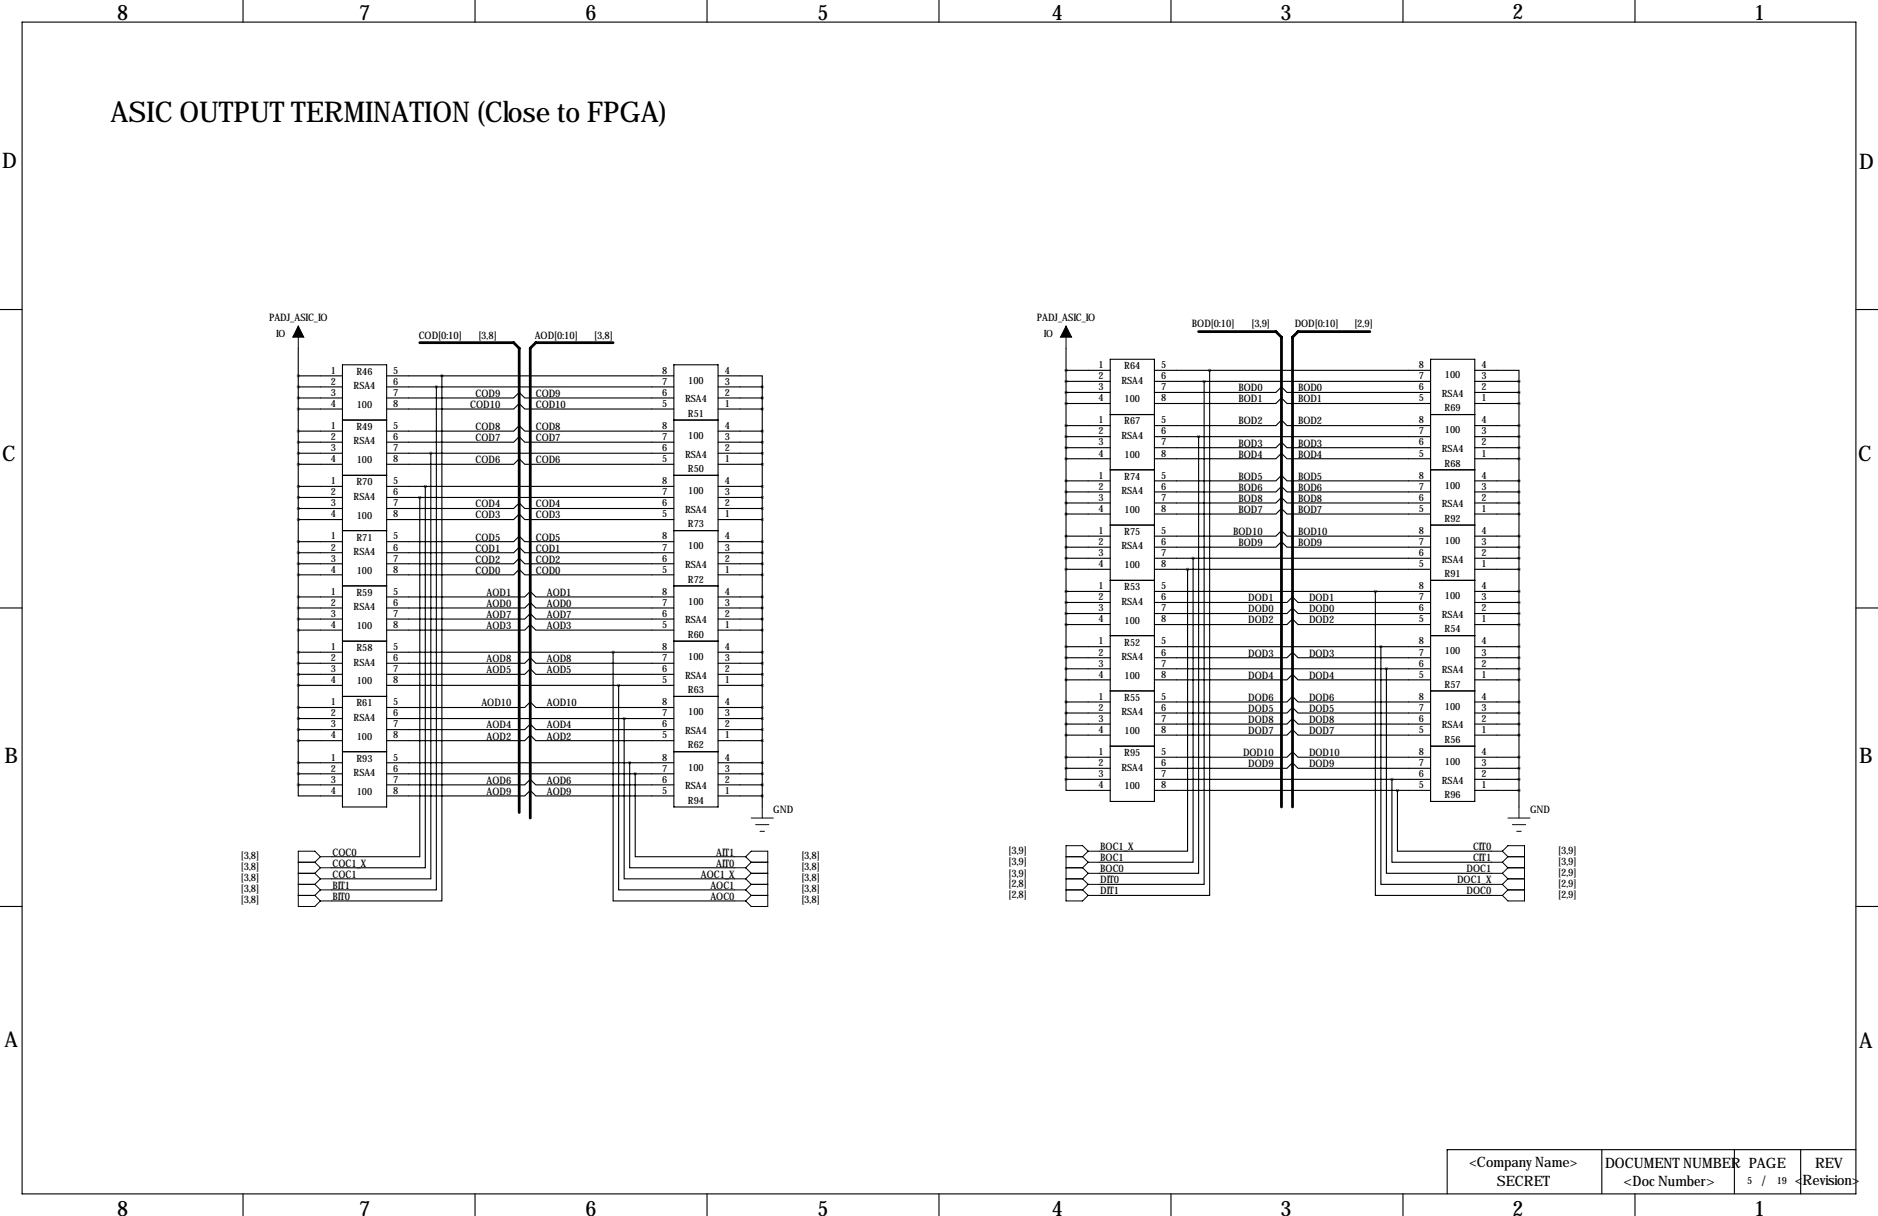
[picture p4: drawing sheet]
<svg xmlns="http://www.w3.org/2000/svg" width="432mm" height="279mm" viewBox="0 0 432 279" stroke-linecap="round" stroke-linejoin="round" font-family="sans-serif">
<g fill="none" stroke="#000" stroke-width=".25">
<path d="M5.1 5.1h421.6v269.2h-421.6zM55.9 0v5.1M109.2 0v5.1M162.6 0v5.1M215.9 0v5.1M269.2 0v5.1M322.6 0v5.1M375.9 0v5.1M0 71.1h5.1M426.7 71.1h5.1M68.6 86.4h10.1M68.6 88.9h10.1"/>
<path d="M68.6 91.4h10.1M68.6 94h10.1M68.6 99.1h10.1M68.6 80v100.3M78.7 96.5h10.2M78.7 83.8h10.2v101.6h-10.2zM88.9 99.1h29.2l1.3-1.3 1.2 1.3h34.3M88.9 91.4h29.2l1.3-1.2 1.2 1.2h34.3M88.9 94h29.2l1.3-1.3 1.2 1.3h34.3M88.9 86.4h66M88.9 88.9h66M100.3 88.9v115.6h-24.1"/>
<path d="M101.6 86.4v120.6h-25.4M154.9 96.5h10.2M154.9 83.8h10.2v101.6h-10.2zM165.1 86.4h10.2v2.5M165.1 88.9h10.2M165.1 91.4h10.2M165.1 94h10.2M165.1 99.1h10.2M175.3 88.9v96.5M245.1 85.1h10.2M245.1 87.6h10.2M245.1 90.2h10.2"/>
<path d="M245.1 92.7h10.2M245.1 97.8h10.2M245.1 80v99.1M255.3 82.5h10.1v101.6h-10.1zM255.3 95.2h10.1M265.4 90.2h28l1.2-1.3 1.3 1.3h33M265.4 92.7h28l1.2-1.3 1.3 1.3h33M265.4 97.8h28l1.2-1.3 1.3 1.3h33M265.4 85.1h63.5M265.4 87.6h63.5M276.9 87.6v115.6h-24.2M278.1 85.1v120.6h-25.4"/>
<path d="M328.9 95.2h10.2M328.9 82.5h10.2v101.6h-10.2zM339.1 85.1h10.1v2.5M339.1 87.6h10.1M339.1 90.2h10.1M339.1 92.7h10.1M339.1 97.8h10.1M349.2 87.6v97.8M68.6 101.6h10.1M68.6 104.1h10.1M68.6 106.7h10.1M68.6 111.8h10.1"/>
<path d="M68.6 114.3h10.1M68.6 116.8h10.1M68.6 119.4h10.1M78.7 109.2h10.2M88.9 119.4h29.2l1.3-1.3 1.2 1.3h34.3M88.9 116.8h29.2l1.3-1.2 1.2 1.2h34.3M88.9 106.7h29.2l1.3-1.3 1.2 1.3h34.3M88.9 101.6h29.2l1.3-1.3 1.2 1.3h34.3M88.9 104.1h66M88.9 111.8h66M88.9 114.3h66M96.5 114.3v82.5h-20.3"/>
<path d="M97.8 111.8v87.6h-21.6M99.1 104.1v97.8h-22.9M154.9 109.2h10.2M165.1 101.6h10.2M165.1 104.1h10.2M165.1 106.7h10.2M165.1 111.8h10.2M165.1 114.3h10.2M165.1 116.8h10.2M165.1 119.4h10.2M245.1 100.3h10.2M245.1 102.9h10.2"/>
<path d="M245.1 105.4h10.2M245.1 110.5h10.2M245.1 113h10.2M245.1 115.6h10.2M245.1 118.1h10.2M255.3 107.9h10.1M265.4 102.9h28l1.2-1.3 1.3 1.3h33M265.4 105.4h28l1.2-1.3 1.3 1.3h33M265.4 110.5h28l1.2-1.3 1.3 1.3h33M265.4 113h28l1.2-1.2 1.3 1.2h33M265.4 118.1h28l1.2-1.3 1.3 1.3h33M265.4 115.6h28l1.2-1.3 1.3 1.3h33"/>
<path d="M265.4 100.3h63.5M275.6 100.3v100.4h-22.9M328.9 107.9h10.2M339.1 100.3h10.1M339.1 102.9h10.1M339.1 105.4h10.1M339.1 110.5h10.1M339.1 113h10.1M339.1 115.6h10.1M339.1 118.1h10.1M0 139.7h5.1M68.6 139.7h10.1"/>
<path d="M68.6 137.2h10.1M68.6 124.5h10.1M68.6 127h10.1M68.6 129.5h10.1M68.6 132.1h10.1M78.7 134.6h10.2M78.7 121.9h10.2M88.9 132.1h29.2l1.3-1.3 1.2 1.3h34.3M88.9 127h29.2l1.3-1.3 1.2 1.3h34.3M88.9 129.5h29.2l1.3-1.2 1.2 1.2h34.3M88.9 124.5h29.2l1.3-1.3 1.2 1.3h34.3M88.9 139.7h31.7l1.3-1.3 1.3 1.3h31.7"/>
<path d="M88.9 137.2h31.7l1.3-1.3 1.3 1.3h31.7M154.9 134.6h10.2M154.9 121.9h10.2M165.1 129.5h10.2M165.1 139.7h10.2M165.1 137.2h10.2M165.1 124.5h10.2M165.1 127h10.2M165.1 132.1h10.2M245.1 135.9h10.2M245.1 138.4h10.2M245.1 123.2h10.2"/>
<path d="M245.1 125.7h10.2M245.1 128.3h10.2M245.1 130.8h10.2M255.3 133.3h10.1M255.3 120.7h10.1M265.4 125.7h28l1.2-1.2 1.3 1.2h33M265.4 123.2h28l1.2-1.3 1.3 1.3h33M265.4 138.4h30.5l1.3-1.2 1.2 1.2h30.5M265.4 135.9h63.5M265.4 128.3h63.5M265.4 130.8h63.5M273 130.8v64.8h-20.3"/>
<path d="M274.3 128.3v69.8h-21.6M316.2 135.9v69.8h26.7M328.9 133.3h10.2M328.9 120.7h10.2M339.1 135.9h10.1M339.1 138.4h10.1M339.1 123.2h10.1M339.1 125.7h10.1M339.1 128.3h10.1M339.1 130.8h10.1M426.7 139.7h5.1M68.6 149.9h10.1"/>
<path d="M68.6 152.4h10.1M68.6 154.9h10.1M68.6 157.5h10.1M68.6 142.2h10.1M68.6 144.8h10.1M78.7 147.3h10.2M88.9 144.8h31.7l1.3-1.3 1.3 1.3h31.7M88.9 154.9h31.7l1.3-1.2 1.3 1.2h31.7M88.9 142.2h31.7l1.3-1.2 1.3 1.2h31.7M88.9 152.4h31.7l1.3-1.3 1.3 1.3h31.7M88.9 149.9h66M88.9 157.5h66"/>
<path d="M141 149.9v57.1h27.9M142.2 157.5v47h26.7M154.9 147.3h10.2M165.1 149.9h10.2M165.1 152.4h10.2M165.1 154.9h10.2M165.1 157.5h10.2M165.1 142.2h10.2M165.1 144.8h10.2M245.1 148.6h10.2M245.1 151.1h10.2M245.1 153.7h10.2"/>
<path d="M245.1 156.2h10.2M245.1 141h10.2M245.1 143.5h10.2M255.3 158.8h10.1M255.3 146h10.1M265.4 141h30.5l1.3-1.3 1.2 1.3h30.5M265.4 143.5h30.5l1.3-1.3 1.2 1.3h30.5M265.4 151.1h30.5l1.3-1.2 1.2 1.2h30.5M265.4 156.2h30.5l1.3-1.3 1.2 1.3h30.5M265.4 148.6h63.5M265.4 153.7h63.5M317.5 148.6v54.6h25.4"/>
<path d="M318.8 153.7v47h24.1M328.9 158.8h10.2M328.9 146h10.2M339.1 148.6h10.1M339.1 151.1h10.1M339.1 153.7h10.1M339.1 156.2h10.1M339.1 141h10.1M339.1 143.5h10.1M68.6 162.6h10.1M68.6 165.1h10.1M68.6 167.6h10.1"/>
<path d="M68.6 170.2h10.1M68.6 175.3h10.1M68.6 177.8h10.1M78.7 160h10.2M78.7 172.7h10.2M88.9 170.2h31.7l1.3-1.3 1.3 1.3h31.7M88.9 167.6h31.7l1.3-1.2 1.3 1.2h31.7M88.9 162.6h31.7l1.3-1.3 1.3 1.3h31.7M88.9 175.3h55.9M88.9 165.1h54.6M88.9 177.8h66M143.5 165.1h11.4"/>
<path d="M143.5 165.1v36.8h25.4M144.8 175.3h10.1M144.8 175.3v24.1h24.1M146 177.8v19h22.9M154.9 160h10.2M154.9 172.7h10.2M165.1 162.6h10.2M165.1 165.1h10.2M165.1 167.6h10.2M165.1 170.2h10.2M165.1 175.3h10.2M165.1 177.8h10.2"/>
<path d="M245.1 179.1v2.5h10.2M245.1 161.3h10.2M245.1 163.8h10.2M245.1 166.4h10.2M245.1 168.9h10.2M245.1 174h10.2M245.1 176.5h10.2M245.1 179.1h10.2M255.3 171.4h10.1M265.4 163.8h30.5l1.3-1.2 1.2 1.2h30.5M265.4 161.3h30.5l1.3-1.3 1.2 1.3h30.5M265.4 168.9h30.5l1.3-1.3 1.2 1.3h30.5"/>
<path d="M265.4 166.4h30.5l1.3-1.3 1.2 1.3h30.5M265.4 176.5h30.5l1.3-1.2 1.2 1.2h30.5M265.4 174h30.5l1.3-1.3 1.2 1.3h30.5M265.4 179.1h63.5M320 179.1v19h22.9M328.9 171.4h10.2M339.1 161.3h10.1M339.1 163.8h10.1M339.1 166.4h10.1M339.1 168.9h10.1M339.1 174h10.1M339.1 176.5h10.1"/>
<path d="M339.1 179.1h10.1M68.6 180.3v2.6h10.1M68.6 180.3h10.1M88.9 180.3h31.7l1.3-1.2 1.3 1.2h31.7M88.9 182.9h31.7l1.3-1.3 1.3 1.3h31.7M165.1 180.3h10.2M165.1 182.9h10.2M265.4 181.6h55.9M321.3 181.6h7.6M321.3 181.6v14h21.6M339.1 181.6h10.1M0 208.3h5.1"/>
<path d="M426.7 208.3h5.1M55.9 274.3v5.1M109.2 274.3v5.1M162.6 274.3v5.1M215.9 274.3v5.1M269.2 274.3v5.1M322.6 274.3v5.1M368.3 264.2v10.1M375.9 274.3v5.1M398.8 264.2v10.1M414 264.2v10.1M426.7 264.2h-94v10.1"/>
</g>
<g fill="none" stroke="#000" stroke-width=".23">
<path d="M68.6 74.9v5.1M245.1 74.9v5.1M68.6 198.1h3.8M72.4 198.1l1.3 1.3M73.7 196.8h2.5M73.7 196.8l-1.3-1.2h-3.8v12.7h3.8l1.3-1.3M73.7 196.8l-1.3 1.3M73.7 199.4h2.5M73.7 199.4l-1.3 1.3M168.9 196.8h2.5M168.9 199.4h2.5M171.4 196.8l1.3-1.2h3.8v12.7h-3.8l-1.3-1.3"/>
<path d="M171.4 196.8l1.3 1.3M171.4 199.4l1.3 1.3M172.7 188h5.1M172.7 198.1h3.8M172.7 198.1l-1.3 1.3M173.7 189.5h3.1M174.8 191h1M175.3 185.4v2.6M245.1 196.8h3.8M245.1 199.4h3.8M248.9 196.8l1.3 1.3M248.9 199.4l1.3 1.3"/>
<path d="M250.2 195.6h2.5M250.2 198.1h2.5M250.2 195.6l-1.3-1.3h-3.8v12.7h3.8l1.3-1.3M250.2 195.6l-1.3 1.2M250.2 198.1l-1.3 1.3M342.9 195.6h2.5M342.9 198.1h2.5M345.4 195.6l1.3-1.3h3.8v12.7h-3.8l-1.3-1.3M345.4 195.6l1.3 1.2M345.4 198.1l1.3 1.3M346.7 188h5.1M346.7 196.8h3.8"/>
<path d="M346.7 199.4h3.8M346.7 196.8l-1.3 1.3M346.7 199.4l-1.3 1.3M347.7 189.5h3.1M348.7 191h1.1M349.2 185.4v2.6M68.6 200.7h3.8M68.6 203.2h3.8M68.6 205.7h3.8M72.4 200.7l1.3 1.2M72.4 203.2l1.3 1.3M72.4 205.7l1.3 1.3"/>
<path d="M73.7 201.9h2.5M73.7 201.9l-1.3 1.3M73.7 204.5h2.5M73.7 204.5l-1.3 1.2M73.7 207h2.5M168.9 201.9h2.5M168.9 204.5h2.5M168.9 207h2.5M171.4 201.9l1.3 1.3M171.4 204.5l1.3 1.2M172.7 200.7h3.8M172.7 203.2h3.8"/>
<path d="M172.7 205.7h3.8M172.7 200.7l-1.3 1.2M172.7 203.2l-1.3 1.3M172.7 205.7l-1.3 1.3M245.1 201.9h3.8M245.1 204.5h3.8M248.9 201.9l1.3 1.3M248.9 204.5l1.3 1.2M250.2 200.7h2.5M250.2 203.2h2.5M250.2 205.7h2.5M250.2 203.2l-1.3 1.3"/>
<path d="M250.2 200.7l-1.3 1.2M342.9 200.7h2.5M342.9 203.2h2.5M342.9 205.7h2.5M345.4 200.7l1.3 1.2M345.4 203.2l1.3 1.3M346.7 201.9h3.8M346.7 204.5h3.8M346.7 204.5l-1.3 1.2M346.7 201.9l-1.3 1.3"/>
</g>
<path d="M68.6 74.9l1.2 2.6h-2.5zM245.1 74.9l1.3 2.6h-2.6z" fill="#000" stroke="#000" stroke-width=".23"/>
<path d="M175.2 88.9a.05 .05 0 0 0 .1 0 .05 .05 0 0 0-.1 0zM175.2 91.4a.05 .05 0 0 0 .1 0 .05 .05 0 0 0-.1 0zM175.2 94a.05 .05 0 0 0 .1 0 .05 .05 0 0 0-.1 0zM175.2 99.1a.05 .05 0 0 0 .1 0 .05 .05 0 0 0-.1 0zM175.2 101.6a.05 .05 0 0 0 .1 0 .05 .05 0 0 0-.1 0zM175.2 104.1a.05 .05 0 0 0 .1 0 .05 .05 0 0 0-.1 0zM175.2 106.7a.05 .05 0 0 0 .1 0 .05 .05 0 0 0-.1 0zM349.2 138.4a.05 .05 0 0 0 .1 0 .05 .05 0 0 0-.1 0zM349.2 141a.05 .05 0 0 0 .1 0 .05 .05 0 0 0-.1 0zM349.2 143.5a.05 .05 0 0 0 .1 0 .05 .05 0 0 0-.1 0zM349.2 148.6a.05 .05 0 0 0 .1 0 .05 .05 0 0 0-.1 0zM349.2 151.1a.05 .05 0 0 0 .1 0 .05 .05 0 0 0-.1 0zM349.2 153.7a.05 .05 0 0 0 .1 0 .05 .05 0 0 0-.1 0zM349.2 156.2a.05 .05 0 0 0 .1 0 .05 .05 0 0 0-.1 0zM349.2 161.3a.05 .05 0 0 0 .1 0 .05 .05 0 0 0-.1 0zM349.2 163.8a.05 .05 0 0 0 .1 0 .05 .05 0 0 0-.1 0zM349.2 166.4a.05 .05 0 0 0 .1 0 .05 .05 0 0 0-.1 0zM349.2 168.9a.05 .05 0 0 0 .1 0 .05 .05 0 0 0-.1 0zM175.2 139.7a.05 .05 0 0 0 .1 0 .05 .05 0 0 0-.1 0zM175.2 142.2a.05 .05 0 0 0 .1 0 .05 .05 0 0 0-.1 0zM175.2 144.8a.05 .05 0 0 0 .1 0 .05 .05 0 0 0-.1 0zM175.2 149.9a.05 .05 0 0 0 .1 0 .05 .05 0 0 0-.1 0zM175.2 152.4a.05 .05 0 0 0 .1 0 .05 .05 0 0 0-.1 0zM175.2 154.9a.05 .05 0 0 0 .1 0 .05 .05 0 0 0-.1 0zM175.2 157.5a.05 .05 0 0 0 .1 0 .05 .05 0 0 0-.1 0zM175.2 162.6a.05 .05 0 0 0 .1 0 .05 .05 0 0 0-.1 0zM175.2 165.1a.05 .05 0 0 0 .1 0 .05 .05 0 0 0-.1 0zM175.2 167.6a.05 .05 0 0 0 .1 0 .05 .05 0 0 0-.1 0zM175.2 170.2a.05 .05 0 0 0 .1 0 .05 .05 0 0 0-.1 0zM349.2 87.6a.05 .05 0 0 0 .1 0 .05 .05 0 0 0-.1 0zM349.2 90.2a.05 .05 0 0 0 .1 0 .05 .05 0 0 0-.1 0zM349.2 92.7a.05 .05 0 0 0 .1 0 .05 .05 0 0 0-.1 0zM349.2 97.8a.05 .05 0 0 0 .1 0 .05 .05 0 0 0-.1 0zM349.2 100.3a.05 .05 0 0 0 .1 0 .05 .05 0 0 0-.1 0zM349.2 102.9a.05 .05 0 0 0 .1 0 .05 .05 0 0 0-.1 0zM349.2 105.4a.05 .05 0 0 0 .1 0 .05 .05 0 0 0-.1 0zM175.2 111.8a.05 .05 0 0 0 .1 0 .05 .05 0 0 0-.1 0zM175.2 114.3a.05 .05 0 0 0 .1 0 .05 .05 0 0 0-.1 0zM175.2 116.8a.05 .05 0 0 0 .1 0 .05 .05 0 0 0-.1 0zM175.2 119.4a.05 .05 0 0 0 .1 0 .05 .05 0 0 0-.1 0zM349.2 110.5a.05 .05 0 0 0 .1 0 .05 .05 0 0 0-.1 0zM349.2 113a.05 .05 0 0 0 .1 0 .05 .05 0 0 0-.1 0zM349.2 115.6a.05 .05 0 0 0 .1 0 .05 .05 0 0 0-.1 0zM349.2 118.1a.05 .05 0 0 0 .1 0 .05 .05 0 0 0-.1 0zM349.2 123.2a.05 .05 0 0 0 .1 0 .05 .05 0 0 0-.1 0zM349.2 125.7a.05 .05 0 0 0 .1 0 .05 .05 0 0 0-.1 0zM349.2 128.3a.05 .05 0 0 0 .1 0 .05 .05 0 0 0-.1 0zM349.2 130.8a.05 .05 0 0 0 .1 0 .05 .05 0 0 0-.1 0zM349.2 174a.05 .05 0 0 0 .1 0 .05 .05 0 0 0-.1 0zM349.2 176.5a.05 .05 0 0 0 .1 0 .05 .05 0 0 0-.1 0zM349.2 179.1a.05 .05 0 0 0 .1 0 .05 .05 0 0 0-.1 0zM349.2 181.6a.05 .05 0 0 0 .1 0 .05 .05 0 0 0-.1 0zM175.2 175.3a.05 .05 0 0 0 .1 0 .05 .05 0 0 0-.1 0zM175.2 177.8a.05 .05 0 0 0 .1 0 .05 .05 0 0 0-.1 0zM175.2 180.3a.05 .05 0 0 0 .1 0 .05 .05 0 0 0-.1 0zM175.2 182.9a.05 .05 0 0 0 .1 0 .05 .05 0 0 0-.1 0zM175.2 137.2a.05 .05 0 0 0 .1 0 .05 .05 0 0 0-.1 0zM349.2 135.9a.05 .05 0 0 0 .1 0 .05 .05 0 0 0-.1 0zM175.2 132.1a.05 .05 0 0 0 .1 0 .05 .05 0 0 0-.1 0zM175.2 129.5a.05 .05 0 0 0 .1 0 .05 .05 0 0 0-.1 0zM175.2 127a.05 .05 0 0 0 .1 0 .05 .05 0 0 0-.1 0zM175.2 124.5a.05 .05 0 0 0 .1 0 .05 .05 0 0 0-.1 0zM100.3 88.9a.05 .05 0 0 0 .1 0 .05 .05 0 0 0-.1 0zM99 104.1a.05 .05 0 0 0 .1 0 .05 .05 0 0 0-.1 0zM278.1 85.1a.05 .05 0 0 0 .1 0 .05 .05 0 0 0-.1 0zM276.8 87.6a.05 .05 0 0 0 .1 0 .05 .05 0 0 0-.1 0zM273 130.8a.05 .05 0 0 0 .1 0 .05 .05 0 0 0-.1 0zM140.9 149.9a.05 .05 0 0 0 .1 0 .05 .05 0 0 0-.1 0zM142.2 157.5a.05 .05 0 0 0 .1 0 .05 .05 0 0 0-.1 0zM146 177.8a.05 .05 0 0 0 .1 0 .05 .05 0 0 0-.1 0zM316.2 135.9a.05 .05 0 0 0 .1 0 .05 .05 0 0 0-.1 0zM318.7 153.7a.05 .05 0 0 0 .1 0 .05 .05 0 0 0-.1 0zM320 179.1a.05 .05 0 0 0 .1 0 .05 .05 0 0 0-.1 0z" fill="#000" stroke="#000" stroke-width=".63"/>
<path d="M96.5 78.7h21.6l1.3 1.3v106.7M141 78.7h-17.8l-1.3 1.3v108M275.6 76.2h17.8l1.2 1.3v107.9M315 76.2h-16.6l-1.2 1.3v107.9" fill="none" stroke="#000" stroke-width=".63"/>
<text font-size="6.6" x="25.4" y="27.9">ASIC OUTPUT TERMINATION (Close to FPGA)</text>
<g font-size="4.9">
<text x="26.9" y="4.6">8</text>
<text x="82.5" y="4.6">7</text>
<text x="134.6" y="4.6">6</text>
<text x="188" y="4.6">5</text>
<text x="241.8" y="4.6">4</text>
<text x="294.4" y="4.6">3</text>
<text x="347.7" y="4.3">2</text>
<text x="403.4" y="4.6">1</text>
<text x=".5" y="38.6">D</text>
<text x="427.5" y="38.9">D</text>
<text x=".5" y="105.9">C</text>
<text x="427.2" y="105.9">C</text>
<text x="1" y="175.3">B</text>
<text x="427.5" y="175.3">B</text>
<text x="1" y="240.5">A</text>
<text x="427.5" y="240.8">A</text>
<text x="26.9" y="279.3">8</text>
<text x="82.5" y="279.3">7</text>
<text x="134.6" y="279.3">6</text>
<text x="188" y="279.3">5</text>
<text x="241.8" y="279.3">4</text>
<text x="294.4" y="279.3">3</text>
<text x="347.7" y="279.3">2</text>
<text x="403.4" y="279.3">1</text>
</g>
<g font-size="3.3">
<text x="337.9" y="268.1">&lt;Company Name&gt;</text>
<text x="369.1" y="268.5">DOCUMENT NUMBER PAGE</text>
<text x="417.3" y="268.5">REV</text>
<text x="344.2" y="272.5">SECRET</text>
<text x="373.3" y="272.5">&lt;Doc Number&gt;</text>
<text x="405.1" y="272.5">/</text>
<text x="412.7" y="272.4">&lt;Revision&gt;</text>
</g>
<g font-size="2.4">
<text x="61.9" y="73.7">PADJ_ASIC_IO</text>
<text x="96.3" y="78">COD[0:10]</text>
<text x="110" y="78">[3,8]</text>
<text x="122.9" y="78">AOD[0:10]</text>
<text x="136.7" y="78">[3,8]</text>
<text x="238.4" y="73.7">PADJ_ASIC_IO</text>
<text x="274.1" y="75.2">BOD[0:10]</text>
<text x="287.8" y="75.2">[3,9]</text>
<text x="297.7" y="75.2">DOD[0:10]</text>
<text x="311.4" y="75.2">[2,9]</text>
<text x="284.8" y="89.9">BOD0</text>
<text x="298.4" y="89.9">BOD0</text>
<text x="108.1" y="93.7">COD10</text>
<text x="109.4" y="91.2">COD9</text>
<text x="123.2" y="91.2">COD9</text>
<text x="123.2" y="93.7">COD10</text>
<text x="284.8" y="92.5">BOD1</text>
<text x="298.4" y="92.5">BOD1</text>
<text x="109.4" y="101.3">COD7</text>
<text x="109.4" y="98.8">COD8</text>
<text x="123.2" y="101.3">COD7</text>
<text x="123.2" y="98.8">COD8</text>
<text x="284.8" y="97.5">BOD2</text>
<text x="298.4" y="97.5">BOD2</text>
<text x="109.4" y="106.4">COD6</text>
<text x="123.2" y="106.4">COD6</text>
<text x="284.8" y="102.6">BOD3</text>
<text x="284.8" y="105.2">BOD4</text>
<text x="298.4" y="102.6">BOD3</text>
<text x="298.4" y="105.2">BOD4</text>
<text x="284.8" y="110.2">BOD5</text>
<text x="284.8" y="112.8">BOD6</text>
<text x="298.4" y="110.2">BOD5</text>
<text x="298.4" y="112.8">BOD6</text>
<text x="109.4" y="119.1">COD3</text>
<text x="109.4" y="116.6">COD4</text>
<text x="123.2" y="119.1">COD3</text>
<text x="123.2" y="116.6">COD4</text>
<text x="284.8" y="117.9">BOD7</text>
<text x="284.8" y="115.3">BOD8</text>
<text x="298.4" y="117.9">BOD7</text>
<text x="298.4" y="115.3">BOD8</text>
<text x="109.4" y="124.2">COD5</text>
<text x="123.2" y="124.2">COD5</text>
<text x="283.5" y="122.9">BOD10</text>
<text x="284.8" y="125.5">BOD9</text>
<text x="298.4" y="125.5">BOD9</text>
<text x="298.4" y="122.9">BOD10</text>
<text x="109.4" y="131.8">COD0</text>
<text x="109.4" y="126.7">COD1</text>
<text x="109.4" y="129.3">COD2</text>
<text x="123.2" y="131.8">COD0</text>
<text x="123.2" y="126.7">COD1</text>
<text x="123.2" y="129.3">COD2</text>
<text x="111.9" y="136.9">AOD1</text>
<text x="125.7" y="136.9">AOD1</text>
<text x="111.9" y="139.4">AOD0</text>
<text x="111.9" y="142">AOD7</text>
<text x="125.7" y="139.4">AOD0</text>
<text x="125.7" y="142">AOD7</text>
<text x="287" y="140.7">DOD0</text>
<text x="287" y="138.2">DOD1</text>
<text x="287" y="143.3">DOD2</text>
<text x="301" y="140.7">DOD0</text>
<text x="301" y="138.2">DOD1</text>
<text x="301" y="143.3">DOD2</text>
<text x="111.9" y="144.5">AOD3</text>
<text x="125.7" y="144.5">AOD3</text>
<text x="111.9" y="154.7">AOD5</text>
<text x="111.9" y="152.1">AOD8</text>
<text x="125.7" y="154.7">AOD5</text>
<text x="125.7" y="152.1">AOD8</text>
<text x="287" y="150.9">DOD3</text>
<text x="287" y="156">DOD4</text>
<text x="301" y="150.9">DOD3</text>
<text x="301" y="156">DOD4</text>
<text x="287" y="161">DOD6</text>
<text x="301" y="161">DOD6</text>
<text x="110.7" y="162.3">AOD10</text>
<text x="111.9" y="167.4">AOD4</text>
<text x="125.7" y="167.4">AOD4</text>
<text x="125.7" y="162.3">AOD10</text>
<text x="287" y="163.6">DOD5</text>
<text x="287" y="166.1">DOD8</text>
<text x="301" y="163.6">DOD5</text>
<text x="301" y="166.1">DOD8</text>
<text x="111.9" y="169.9">AOD2</text>
<text x="125.7" y="169.9">AOD2</text>
<text x="285.8" y="173.7">DOD10</text>
<text x="287" y="168.7">DOD7</text>
<text x="301" y="168.7">DOD7</text>
<text x="301" y="173.7">DOD10</text>
<text x="287" y="176.3">DOD9</text>
<text x="301" y="176.3">DOD9</text>
<text x="111.9" y="180.1">AOD6</text>
<text x="111.9" y="182.6">AOD9</text>
<text x="125.7" y="180.1">AOD6</text>
<text x="125.7" y="182.6">AOD9</text>
<text x="177.8" y="186.7">GND</text>
<text x="351.8" y="186.7">GND</text>
<text x="55.4" y="197.4">[3,8]</text>
<text x="76.5" y="196.6">COC0</text>
<text x="164.7" y="196.6">AIT1</text>
<text x="184.3" y="197.4">[3,8]</text>
<text x="231.9" y="196.1">[3,9]</text>
<text x="253" y="195.3">BOC1_X</text>
<text x="253" y="197.9">BOC1</text>
<text x="338.7" y="195.3">CIT0</text>
<text x="338.7" y="197.9">CIT1</text>
<text x="358.2" y="196.1">[3,9]</text>
<text x="55.4" y="202.5">[3,8]</text>
<text x="55.4" y="200">[3,8]</text>
<text x="76.5" y="201.7">COC1</text>
<text x="76.5" y="199.1">COC1_X</text>
<text x="161.2" y="201.7">AOC1_X</text>
<text x="164.7" y="199.1">AIT0</text>
<text x="184.3" y="200">[3,8]</text>
<text x="184.3" y="202.5">[3,8]</text>
<text x="231.9" y="198.7">[3,9]</text>
<text x="231.9" y="203.8">[2,8]</text>
<text x="231.9" y="201.5">[3,9]</text>
<text x="253" y="202.9">DIT0</text>
<text x="253" y="200.4">BOC0</text>
<text x="335" y="202.9">DOC1_X</text>
<text x="337.2" y="200.4">DOC1</text>
<text x="358.2" y="198.7">[3,9]</text>
<text x="358.2" y="201.2">[2,9]</text>
<text x="358.2" y="203.8">[2,9]</text>
<text x="55.4" y="205">[3,8]</text>
<text x="55.4" y="207.6">[3,8]</text>
<text x="76.5" y="204.2">BIT1</text>
<text x="76.5" y="206.8">BIT0</text>
<text x="163.3" y="204.2">AOC1</text>
<text x="163.3" y="206.8">AOC0</text>
<text x="184.3" y="205">[3,8]</text>
<text x="184.3" y="207.6">[3,8]</text>
<text x="231.9" y="206.3">[2,8]</text>
<text x="253" y="205.5">DIT1</text>
<text x="337.2" y="205.5">DOC0</text>
<text x="358.2" y="206.3">[2,9]</text>
</g>
<g font-size="2.3">
<text x="63.5" y="77.5">IO</text>
<text x="240" y="77.5">IO</text>
<text x="76" y="85.9">1</text>
<text x="76" y="88.4">2</text>
<text x="81.3" y="89.4">RSA4</text>
<text x="82" y="86.1">R46</text>
<text x="90.4" y="85.9">5</text>
<text x="90.4" y="88.4">6</text>
<text x="152.2" y="88.4">7</text>
<text x="152.2" y="85.9">8</text>
<text x="158.2" y="88.1">100</text>
<text x="166.6" y="88.4">3</text>
<text x="166.6" y="85.9">4</text>
<text x="252.6" y="84.6">1</text>
<text x="252.6" y="87.1">2</text>
<text x="252.6" y="89.7">3</text>
<text x="257.8" y="88.1">RSA4</text>
<text x="258.5" y="84.8">R64</text>
<text x="267" y="84.6">5</text>
<text x="267" y="87.1">6</text>
<text x="267" y="89.7">7</text>
<text x="326.2" y="89.7">6</text>
<text x="326.2" y="87.1">7</text>
<text x="326.2" y="84.6">8</text>
<text x="332.2" y="86.9">100</text>
<text x="340.6" y="89.7">2</text>
<text x="340.6" y="87.1">3</text>
<text x="340.6" y="84.6">4</text>
<text x="76" y="90.9">3</text>
<text x="76" y="93.5">4</text>
<text x="82" y="93.7">100</text>
<text x="90.4" y="90.9">7</text>
<text x="90.4" y="93.5">8</text>
<text x="152.2" y="93.5">5</text>
<text x="152.2" y="90.9">6</text>
<text x="157.5" y="92.5">RSA4</text>
<text x="158.2" y="95.8">R51</text>
<text x="166.6" y="93.5">1</text>
<text x="166.6" y="90.9">2</text>
<text x="252.6" y="92.2">4</text>
<text x="258.6" y="92.5">100</text>
<text x="267" y="92.2">8</text>
<text x="326.2" y="92.2">5</text>
<text x="331.5" y="91.2">RSA4</text>
<text x="332.2" y="94.5">R69</text>
<text x="340.6" y="92.2">1</text>
<text x="76" y="98.6">1</text>
<text x="76" y="101.1">2</text>
<text x="82" y="98.8">R49</text>
<text x="90.4" y="98.6">5</text>
<text x="90.4" y="101.1">6</text>
<text x="152.2" y="101.1">7</text>
<text x="152.2" y="98.6">8</text>
<text x="158.2" y="100.8">100</text>
<text x="166.6" y="101.1">3</text>
<text x="166.6" y="98.6">4</text>
<text x="252.6" y="97.3">1</text>
<text x="252.6" y="99.8">2</text>
<text x="257.8" y="100.8">RSA4</text>
<text x="258.5" y="97.5">R67</text>
<text x="267" y="97.3">5</text>
<text x="267" y="99.8">6</text>
<text x="326.2" y="99.8">7</text>
<text x="326.2" y="97.3">8</text>
<text x="332.2" y="99.6">100</text>
<text x="340.6" y="99.8">3</text>
<text x="340.6" y="97.3">4</text>
<text x="76" y="103.6">3</text>
<text x="76" y="106.2">4</text>
<text x="81.3" y="102.1">RSA4</text>
<text x="82" y="106.4">100</text>
<text x="90.4" y="103.6">7</text>
<text x="90.4" y="106.2">8</text>
<text x="152.2" y="106.2">5</text>
<text x="152.2" y="103.6">6</text>
<text x="157.5" y="105.2">RSA4</text>
<text x="166.6" y="106.2">1</text>
<text x="166.6" y="103.6">2</text>
<text x="252.6" y="102.4">3</text>
<text x="252.6" y="104.9">4</text>
<text x="258.6" y="105.2">100</text>
<text x="267" y="102.4">7</text>
<text x="267" y="104.9">8</text>
<text x="326.2" y="104.9">5</text>
<text x="326.2" y="102.4">6</text>
<text x="331.5" y="103.9">RSA4</text>
<text x="332.2" y="107.2">R68</text>
<text x="340.6" y="104.9">1</text>
<text x="340.6" y="102.4">2</text>
<text x="76" y="111.3">1</text>
<text x="76" y="113.8">2</text>
<text x="82" y="111.5">R70</text>
<text x="90.4" y="111.3">5</text>
<text x="90.4" y="113.8">6</text>
<text x="152.2" y="113.8">7</text>
<text x="152.2" y="111.3">8</text>
<text x="158.2" y="108.5">R50</text>
<text x="158.2" y="113.5">100</text>
<text x="166.6" y="113.8">3</text>
<text x="166.6" y="111.3">4</text>
<text x="252.6" y="110">1</text>
<text x="252.6" y="112.5">2</text>
<text x="257.8" y="113.5">RSA4</text>
<text x="258.5" y="110.2">R74</text>
<text x="267" y="110">5</text>
<text x="267" y="112.5">6</text>
<text x="326.2" y="112.5">7</text>
<text x="326.2" y="110">8</text>
<text x="332.2" y="112.3">100</text>
<text x="340.6" y="112.5">3</text>
<text x="340.6" y="110">4</text>
<text x="76" y="116.3">3</text>
<text x="76" y="118.9">4</text>
<text x="81.3" y="114.8">RSA4</text>
<text x="82" y="119.1">100</text>
<text x="90.4" y="116.3">7</text>
<text x="90.4" y="118.9">8</text>
<text x="152.2" y="118.9">5</text>
<text x="152.2" y="116.3">6</text>
<text x="157.5" y="117.9">RSA4</text>
<text x="166.6" y="118.9">1</text>
<text x="166.6" y="116.3">2</text>
<text x="252.6" y="115.1">3</text>
<text x="252.6" y="117.6">4</text>
<text x="258.6" y="117.9">100</text>
<text x="267" y="115.1">7</text>
<text x="267" y="117.6">8</text>
<text x="326.2" y="117.6">5</text>
<text x="326.2" y="115.1">6</text>
<text x="331.5" y="116.6">RSA4</text>
<text x="332.2" y="119.9">R92</text>
<text x="340.6" y="117.6">1</text>
<text x="340.6" y="115.1">2</text>
<text x="76" y="124">1</text>
<text x="82" y="124.2">R71</text>
<text x="90.4" y="124">5</text>
<text x="152.2" y="124">8</text>
<text x="158.2" y="121.2">R73</text>
<text x="166.6" y="124">4</text>
<text x="252.6" y="122.7">1</text>
<text x="252.6" y="125.2">2</text>
<text x="258.5" y="122.9">R75</text>
<text x="267" y="122.7">5</text>
<text x="267" y="125.2">6</text>
<text x="326.2" y="125.2">7</text>
<text x="326.2" y="122.7">8</text>
<text x="332.2" y="125">100</text>
<text x="340.6" y="125.2">3</text>
<text x="340.6" y="122.7">4</text>
<text x="76" y="126.5">2</text>
<text x="76" y="129">3</text>
<text x="76" y="131.6">4</text>
<text x="81.3" y="127.5">RSA4</text>
<text x="82" y="131.8">100</text>
<text x="90.4" y="126.5">6</text>
<text x="90.4" y="129">7</text>
<text x="90.4" y="131.6">8</text>
<text x="152.2" y="131.6">5</text>
<text x="152.2" y="129">6</text>
<text x="152.2" y="126.5">7</text>
<text x="157.5" y="130.6">RSA4</text>
<text x="158.2" y="126.2">100</text>
<text x="166.6" y="131.6">1</text>
<text x="166.6" y="129">2</text>
<text x="166.6" y="126.5">3</text>
<text x="252.6" y="127.8">3</text>
<text x="252.6" y="130.3">4</text>
<text x="257.8" y="126.2">RSA4</text>
<text x="258.6" y="130.6">100</text>
<text x="267" y="127.8">7</text>
<text x="267" y="130.3">8</text>
<text x="326.2" y="130.3">5</text>
<text x="326.2" y="127.8">6</text>
<text x="331.5" y="129.3">RSA4</text>
<text x="340.6" y="130.3">1</text>
<text x="340.6" y="127.8">2</text>
<text x="76" y="136.7">1</text>
<text x="82" y="136.9">R59</text>
<text x="90.4" y="136.7">5</text>
<text x="152.2" y="136.7">8</text>
<text x="158.2" y="133.9">R72</text>
<text x="166.6" y="136.7">4</text>
<text x="252.6" y="135.4">1</text>
<text x="252.6" y="137.9">2</text>
<text x="258.5" y="135.6">R53</text>
<text x="267" y="135.4">5</text>
<text x="267" y="137.9">6</text>
<text x="326.2" y="137.9">7</text>
<text x="326.2" y="135.4">8</text>
<text x="332.2" y="132.6">R91</text>
<text x="332.2" y="137.7">100</text>
<text x="340.6" y="137.9">3</text>
<text x="340.6" y="135.4">4</text>
<text x="76" y="139.2">2</text>
<text x="76" y="141.7">3</text>
<text x="81.3" y="140.2">RSA4</text>
<text x="90.4" y="139.2">6</text>
<text x="90.4" y="141.7">7</text>
<text x="152.2" y="141.7">6</text>
<text x="152.2" y="139.2">7</text>
<text x="157.5" y="143.3">RSA4</text>
<text x="158.2" y="138.9">100</text>
<text x="166.6" y="141.7">2</text>
<text x="166.6" y="139.2">3</text>
<text x="252.6" y="140.5">3</text>
<text x="252.6" y="143">4</text>
<text x="257.8" y="138.9">RSA4</text>
<text x="258.6" y="143.3">100</text>
<text x="267" y="140.5">7</text>
<text x="267" y="143">8</text>
<text x="326.2" y="143">5</text>
<text x="326.2" y="140.5">6</text>
<text x="331.5" y="142">RSA4</text>
<text x="340.6" y="143">1</text>
<text x="340.6" y="140.5">2</text>
<text x="76" y="149.4">1</text>
<text x="76" y="144.3">4</text>
<text x="82" y="149.6">R58</text>
<text x="82" y="144.5">100</text>
<text x="90.4" y="149.4">5</text>
<text x="90.4" y="144.3">8</text>
<text x="152.2" y="144.3">5</text>
<text x="152.2" y="149.4">8</text>
<text x="158.2" y="146.6">R60</text>
<text x="166.6" y="144.3">1</text>
<text x="166.6" y="149.4">4</text>
<text x="252.6" y="148.1">1</text>
<text x="258.5" y="148.3">R52</text>
<text x="267" y="148.1">5</text>
<text x="326.2" y="148.1">8</text>
<text x="332.2" y="145.3">R54</text>
<text x="340.6" y="148.1">4</text>
<text x="76" y="151.9">2</text>
<text x="76" y="154.4">3</text>
<text x="81.3" y="152.9">RSA4</text>
<text x="90.4" y="151.9">6</text>
<text x="90.4" y="154.4">7</text>
<text x="152.2" y="154.4">6</text>
<text x="152.2" y="151.9">7</text>
<text x="157.5" y="156">RSA4</text>
<text x="158.2" y="151.6">100</text>
<text x="166.6" y="154.4">2</text>
<text x="166.6" y="151.9">3</text>
<text x="252.6" y="150.6">2</text>
<text x="252.6" y="153.2">3</text>
<text x="252.6" y="155.7">4</text>
<text x="257.8" y="151.6">RSA4</text>
<text x="258.6" y="156">100</text>
<text x="267" y="150.6">6</text>
<text x="267" y="153.2">7</text>
<text x="267" y="155.7">8</text>
<text x="326.2" y="155.7">5</text>
<text x="326.2" y="153.2">6</text>
<text x="326.2" y="150.6">7</text>
<text x="331.5" y="154.7">RSA4</text>
<text x="332.2" y="150.4">100</text>
<text x="340.6" y="155.7">1</text>
<text x="340.6" y="153.2">2</text>
<text x="340.6" y="150.6">3</text>
<text x="76" y="157">4</text>
<text x="82" y="157.2">100</text>
<text x="90.4" y="157">8</text>
<text x="152.2" y="157">5</text>
<text x="158.2" y="159.3">R63</text>
<text x="166.6" y="157">1</text>
<text x="252.6" y="160.8">1</text>
<text x="258.5" y="161">R55</text>
<text x="267" y="160.8">5</text>
<text x="326.2" y="160.8">8</text>
<text x="332.2" y="158">R57</text>
<text x="340.6" y="160.8">4</text>
<text x="76" y="162.1">1</text>
<text x="76" y="164.6">2</text>
<text x="76" y="167.1">3</text>
<text x="81.3" y="165.6">RSA4</text>
<text x="82" y="162.3">R61</text>
<text x="90.4" y="162.1">5</text>
<text x="90.4" y="164.6">6</text>
<text x="90.4" y="167.1">7</text>
<text x="152.2" y="167.1">6</text>
<text x="152.2" y="164.6">7</text>
<text x="152.2" y="162.1">8</text>
<text x="158.2" y="164.3">100</text>
<text x="166.6" y="167.1">2</text>
<text x="166.6" y="164.6">3</text>
<text x="166.6" y="162.1">4</text>
<text x="252.6" y="163.3">2</text>
<text x="252.6" y="165.9">3</text>
<text x="257.8" y="164.3">RSA4</text>
<text x="267" y="163.3">6</text>
<text x="267" y="165.9">7</text>
<text x="326.2" y="165.9">6</text>
<text x="326.2" y="163.3">7</text>
<text x="331.5" y="167.4">RSA4</text>
<text x="332.2" y="163.1">100</text>
<text x="340.6" y="165.9">2</text>
<text x="340.6" y="163.3">3</text>
<text x="76" y="169.7">4</text>
<text x="82" y="169.9">100</text>
<text x="90.4" y="169.7">8</text>
<text x="152.2" y="169.7">5</text>
<text x="157.5" y="168.7">RSA4</text>
<text x="158.2" y="172">R62</text>
<text x="166.6" y="169.7">1</text>
<text x="252.6" y="168.4">4</text>
<text x="252.6" y="173.5">1</text>
<text x="258.5" y="173.7">R95</text>
<text x="258.6" y="168.7">100</text>
<text x="267" y="168.4">8</text>
<text x="267" y="173.5">5</text>
<text x="326.2" y="168.4">5</text>
<text x="326.2" y="173.5">8</text>
<text x="332.2" y="170.7">R56</text>
<text x="340.6" y="168.4">1</text>
<text x="340.6" y="173.5">4</text>
<text x="76" y="174.8">1</text>
<text x="76" y="177.3">2</text>
<text x="76" y="179.8">3</text>
<text x="81.3" y="178.3">RSA4</text>
<text x="82" y="175">R93</text>
<text x="90.4" y="174.8">5</text>
<text x="90.4" y="177.3">6</text>
<text x="90.4" y="179.8">7</text>
<text x="152.2" y="179.8">6</text>
<text x="152.2" y="177.3">7</text>
<text x="152.2" y="174.8">8</text>
<text x="158.2" y="177">100</text>
<text x="166.6" y="179.8">2</text>
<text x="166.6" y="177.3">3</text>
<text x="166.6" y="174.8">4</text>
<text x="252.6" y="176">2</text>
<text x="252.6" y="178.6">3</text>
<text x="257.8" y="177">RSA4</text>
<text x="267" y="176">6</text>
<text x="267" y="178.6">7</text>
<text x="326.2" y="178.6">6</text>
<text x="326.2" y="176">7</text>
<text x="332.2" y="175.8">100</text>
<text x="340.6" y="178.6">2</text>
<text x="340.6" y="176">3</text>
<text x="76" y="182.4">4</text>
<text x="82" y="182.6">100</text>
<text x="90.4" y="182.4">8</text>
<text x="152.2" y="182.4">5</text>
<text x="157.5" y="181.4">RSA4</text>
<text x="158.2" y="184.7">R94</text>
<text x="166.6" y="182.4">1</text>
<text x="252.6" y="181.1">4</text>
<text x="258.6" y="181.4">100</text>
<text x="267" y="181.1">8</text>
<text x="326.2" y="181.1">5</text>
<text x="331.5" y="180.1">RSA4</text>
<text x="332.2" y="183.4">R96</text>
<text x="340.6" y="181.1">1</text>
<text x="401.7" y="272">5</text>
<text x="408.5" y="272">19</text>
</g>
</svg>
